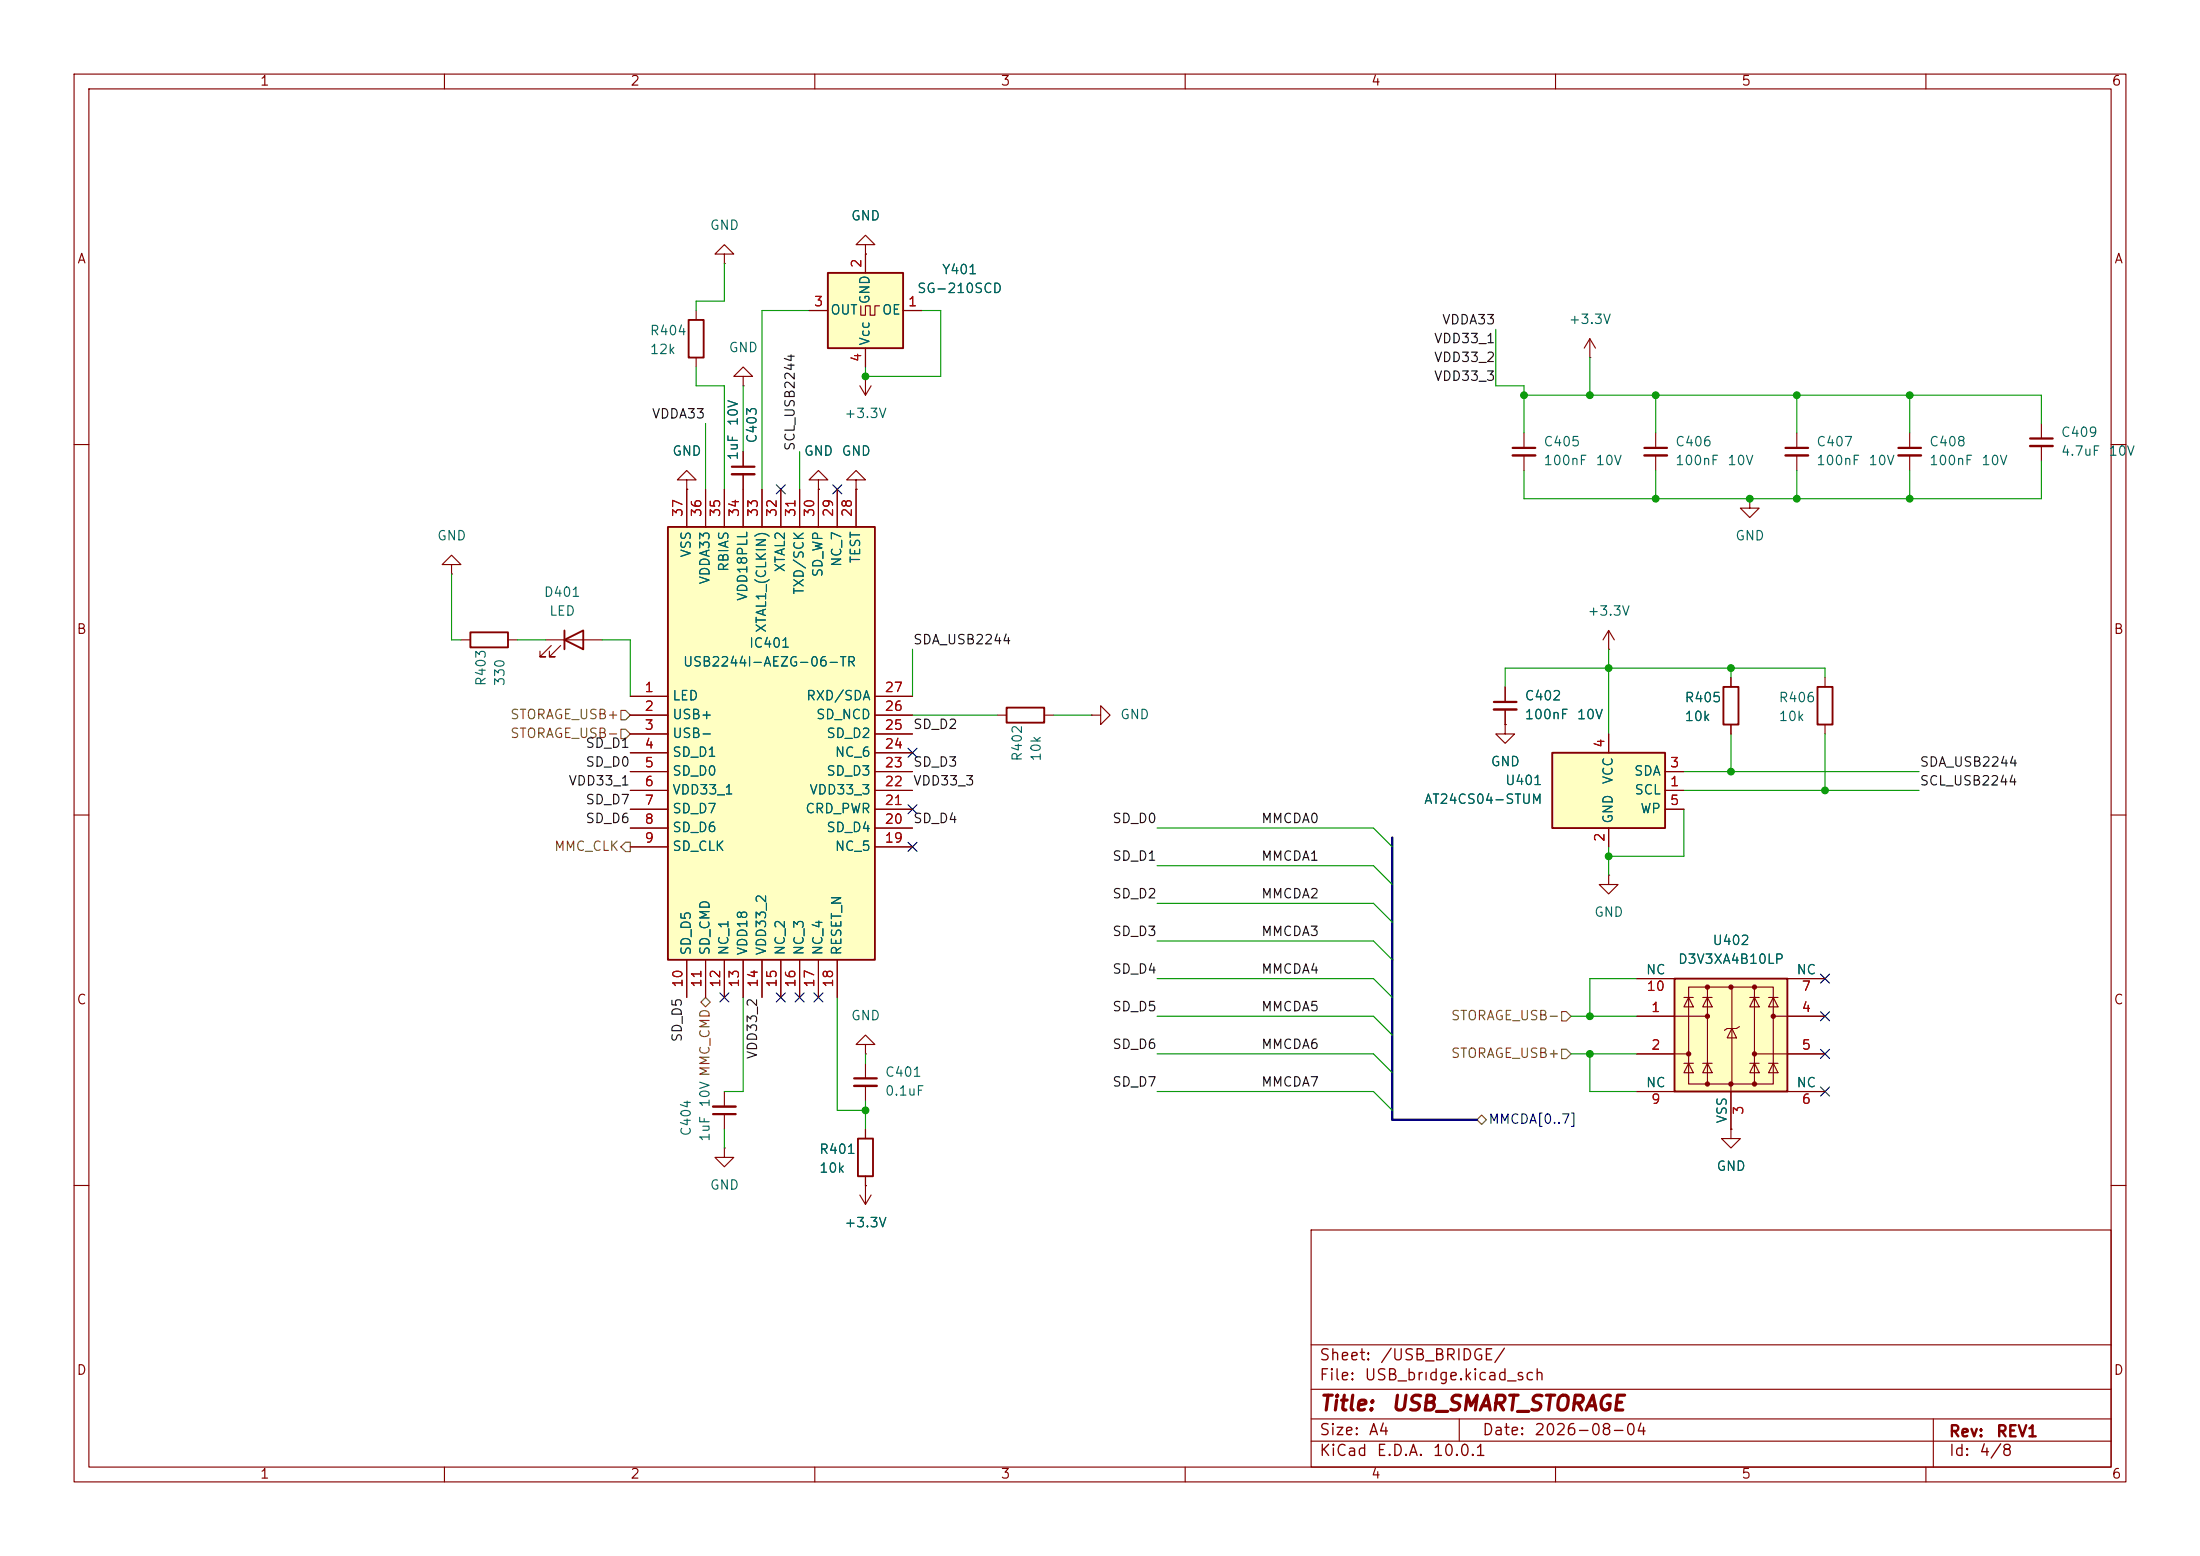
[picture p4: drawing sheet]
<svg xmlns="http://www.w3.org/2000/svg" width="297mm" height="210mm" viewBox="0 0 297 210" stroke-linecap="round" stroke-linejoin="round" font-family="sans-serif">
<g fill="none" stroke="#840000" stroke-width=".15">
<path d="M10 10h277v190h-277zM12 12h273v186h-273zM60 10v2M110 10v2M160 10v2M210 10v2M260 10v2M97.8 34.3h1.3l-1.3-1.3-1.3 1.3h1.3v1.3M97.8 35.6h.1M116.8 33h1.3l-1.3-1.2-1.2 1.2h1.2v1.3M116.8 34.3h.1M242.6 58.4v2.1"/>
<path d="M10 60h2M92.7 64.8h1.3l-1.3-1.3-1.3 1.3h1.3v1.2M92.7 66h.1M236.2 67.3v1.3h1.3l-1.3 1.3-1.3-1.3h1.3M236.2 67.3h.1M242.6 61.5v2M285 60h2M134.6 96.5h1.3M141 96.5h1.2M203.2 92.7v2M203.2 95.8v2M217.2 87.6h.1"/>
<path d="M217.2 85.1l-.8 1.3M217.2 85.1l.7 1.3M217.2 85.1v2.5M10 110h2M285 110h2M233.7 152.4v1.3h1.2l-1.2 1.2-1.3-1.2h1.3M233.7 152.4h.1M10 160h2M177 166h108v32h-108zM285 160h2M60 198v2M110 198v2"/>
<path d="M160 198v2M177 194.5h108M177 191.5h108M177 187.5h108M177 181.5h108M197 191.5v3M210 198v2M260 198v2M261 191.5v6.5"/>
</g>
<path d="M135.9 95.5h5.1v2h-5.1z" fill="none" stroke="#840000" stroke-width=".25"/>
<path d="M241 60.5h3.1M201.7 94.7h3" fill="none" stroke="#840000" stroke-width=".3"/>
<path d="M241 61.5h3.1M201.7 95.8h3" fill="none" stroke="#840000" stroke-width=".33"/>
<path d="M226.1 132.1h15.2v15.2h-15.2z" fill="#ffffc2"/>
<g fill="none" stroke="#840000" stroke-width=".15">
<path d="M205.7 58.4v2.1M257.8 58.4v2.1M275.6 57.2v2M115.6 64.8h1.2l-1.2-1.3-1.3 1.3h1.3v1.2M115.6 66h.1M205.7 61.5v2M257.8 61.5v2M275.6 60.2v2M246.4 91.4v1.3M246.4 97.8v1.3M217.2 118.1v1.3h1.2l-1.2 1.3-1.3-1.3h1.3M217.2 118.1h.1"/>
<path d="M221 137.2h9.5M221 132.1h5.1M227.3 134.6h1.3M228 133.2h11.4v13.1h-11.4zM228 134.6l.6 1.3h-1.3zM229.9 134.6h1.2M230.5 134.6l.6 1.3h-1.2zM230.5 133.2v13.1M233.8 138.8l.6 1.3h-1.2zM233.8 133.2v13.1M234.8 138.6l-.4 .2h-1.2l-.4 .3M236.2 134.6h1.3"/>
<path d="M236.9 134.6l.6 1.3h-1.3zM236.9 133.2v13.1M238.8 134.6h1.2M239.4 134.6l.6 1.3h-1.2zM239.4 137.2h7M241.3 132.1h5.1M116.8 141h1.3l-1.3-1.3-1.2 1.3h1.2v1.2M116.8 142.2h.1M116.8 143.5v2M116.8 146.6v2M221 142.2h7M221 147.3h5.1"/>
<path d="M227.3 143.5h1.3M228 143.5l.6 1.3h-1.3zM229.9 143.5h1.2M230.5 143.5l.6 1.3h-1.2zM233.7 146.3v6.1M236.2 143.5h1.3M236.9 143.5l.6 1.3h-1.3zM236.9 142.2h9.5M238.8 143.5h1.2M239.4 143.5l.6 1.3h-1.2zM241.3 147.3h5.1"/>
</g>
<path d="M245.4 92.7h2v5.1h-2zM226.1 132.1h15.2v15.2h-15.2z" fill="none" stroke="#840000" stroke-width=".25"/>
<g fill="#840000" stroke="#840000" stroke-width=".15">
<circle cx="228" cy="142.2" r=".28"/>
<circle cx="230.5" cy="133.2" r=".28"/>
<circle cx="230.5" cy="137.2" r=".28"/>
<circle cx="230.5" cy="146.3" r=".28"/>
<circle cx="233.7" cy="133.2" r=".28"/>
<circle cx="233.7" cy="146.3" r=".28"/>
<circle cx="236.9" cy="133.2" r=".28"/>
<circle cx="236.9" cy="142.2" r=".28"/>
<circle cx="236.9" cy="146.3" r=".28"/>
<circle cx="239.4" cy="137.2" r=".28"/>
</g>
<path d="M274.1 59.2h3M204.2 60.5h3.1M256.3 60.5h3M115.3 145.5h3.1" fill="none" stroke="#840000" stroke-width=".3"/>
<path d="M204.2 61.5h3.1M256.3 61.5h3M274.1 60.2h3M115.3 146.6h3.1" fill="none" stroke="#840000" stroke-width=".33"/>
<path d="M209.5 101.6h15.3v10.2h-15.3z" fill="#ffffc2"/>
<path d="M63.5 85.3h5.1v2.1h-5.1zM76.2 86.4l2.5-1.3v2.5zM76.2 85.1v2.5M209.5 101.6h15.3v10.2h-15.3zM115.8 153.7h2.1v5.1h-2.1z" fill="none" stroke="#840000" stroke-width=".25"/>
<g fill="none" stroke="#840000" stroke-width=".15">
<path d="M214.6 48.3h.1M214.6 45.7l-.7 1.3M214.6 45.7l.8 1.3M214.6 45.7v2.6M223.5 58.4v2.1M61 76.2h1.2l-1.2-1.3-1.3 1.3h1.3v1.3M61 77.5h.1M223.5 61.5v2M62.2 86.4h1.3M68.6 86.4h1.2M73.7 86.4h7.6M74.4 87.1l-1.5 1.5h.8h-.8v-.7"/>
<path d="M75.7 87.1l-1.5 1.5h.7h-.7v-.7M203.2 97.8v1.3h1.3l-1.3 1.2-1.3-1.2h1.3M203.2 97.8h.1M217.2 99.1v2.5M217.2 111.8v2.5M224.8 106.7h2.5M224.8 104.1h2.5M224.8 109.2h2.5M97.8 154.9v1.3h1.3l-1.3 1.3-1.3-1.3h1.3M97.8 154.9h.1M97.8 147.3v2.1M97.8 150.4v2"/>
<path d="M116.8 152.4v1.3M116.8 158.8v3.8M116.1 161.3l.7 1.3M116.8 160h.1M117.6 161.3l-.8 1.3"/>
</g>
<path d="M222 60.5h3M96.3 150.4h3" fill="none" stroke="#840000" stroke-width=".3"/>
<path d="M222 61.5h3M96.3 149.4h3" fill="none" stroke="#840000" stroke-width=".33"/>
<path d="M90.2 71.1h27.9v58.4h-27.9z" fill="#ffffc2"/>
<path d="M90.2 71.1h27.9v58.4h-27.9zM232.7 92.7h2v5.1h-2z" fill="none" stroke="#840000" stroke-width=".25"/>
<g fill="none" stroke="#840000" stroke-width=".15">
<path d="M100.3 50.8h1.3l-1.3-1.3-1.2 1.3h1.2v1.3M100.3 52.1h.1M92.7 66v5.1M95.2 66v5.1M97.8 66v5.1M100.3 61v2M100.3 64v7.1M102.9 66v5.1M105.4 66v5.1M107.9 66v5.1M110.5 66v5.1M113 66v5.1"/>
<path d="M115.6 66v5.1M85.1 94h5.1M85.1 96.5h5.1M85.1 99.1h5.1M118.1 94h5.1M118.1 96.5h5.1M118.1 99.1h5.1M233.7 91.4v1.3M233.7 97.8v1.3M85.1 101.6h5.1M85.1 104.1h5.1M85.1 106.7h5.1"/>
<path d="M85.1 109.2h5.1M85.1 111.8h5.1M85.1 114.3h5.1M118.1 101.6h5.1M118.1 104.1h5.1M118.1 106.7h5.1M118.1 109.2h5.1M118.1 111.8h5.1M118.1 114.3h5.1M92.7 129.5v5.1M95.2 129.5v5.1M97.8 129.5v5.1"/>
<path d="M100.3 129.5v5.1M102.9 129.5v5.1M105.4 129.5v5.1M107.9 129.5v5.1M110.5 129.5v5.1M113 129.5v5.1"/>
</g>
<path d="M98.8 63h3.1" fill="none" stroke="#840000" stroke-width=".3"/>
<path d="M98.8 64h3.1" fill="none" stroke="#840000" stroke-width=".33"/>
<path d="M111.8 36.8h10.1v10.2h-10.1z" fill="#ffffc2"/>
<path d="M111.8 36.8h10.1v10.2h-10.1zM93 43.2h2v5.1h-2z" fill="none" stroke="#840000" stroke-width=".25"/>
<g fill="none" stroke="#840000" stroke-width=".15">
<path d="M116.8 34.3h.1M116.8 34.3v2.5M94 41.9v1.3M94 48.3v1.2M109.2 41.9h2.6M116.1 52.1l.7 1.2M116.2 41.3v1.2h.6v-1.2h.7v1.2h.6v-1.2h.6M116.8 50.8h.1M116.8 47v2.5M116.8 50.8v2.5M117.6 52.1l-.8 1.2M121.9 41.9h2.6"/>
<path d="M92.7 66h.1M92.7 66v5.1M95.2 66v5.1M97.8 66v5.1M100.3 61v2M100.3 64v7.1M102.9 66v5.1M105.4 66v5.1M107.9 66v5.1M110.5 64.8h1.3l-1.3-1.3-1.3 1.3h1.3v1.2M110.5 66h.1M110.5 66v5.1"/>
<path d="M113 66v5.1M115.6 66h.1M115.6 66v5.1M85.1 94h5.1M85.1 96.5h5.1M85.1 99.1h5.1M118.1 94h5.1M118.1 96.5h5.1M118.1 99.1h5.1M147.3 96.5h1.3v-1.2l1.3 1.2-1.3 1.3v-1.3M147.3 96.5h.1M203.2 97.8h.1"/>
<path d="M203.2 92.7v2M203.2 95.8v2M217.2 99.1v2.5M233.7 91.4v1.3M233.7 97.8v1.3M85.1 101.6h5.1M85.1 104.1h5.1M85.1 106.7h5.1M85.1 109.2h5.1M85.1 111.8h5.1M85.1 114.3h5.1M118.1 101.6h5.1"/>
<path d="M118.1 104.1h5.1M118.1 106.7h5.1M118.1 109.2h5.1M118.1 111.8h5.1M118.1 114.3h5.1M217.2 111.8v2.5M224.8 104.1h2.5M224.8 106.7h2.5M224.8 109.2h2.5M92.7 129.5v5.1M95.2 129.5v5.1M97.8 129.5v5.1"/>
<path d="M100.3 129.5v5.1M102.9 129.5v5.1M105.4 129.5v5.1M107.9 129.5v5.1M110.5 129.5v5.1M113 129.5v5.1M221 137.2h5.1M221 132.1h5.1M241.3 137.2h5.1M241.3 132.1h5.1M116.8 152.4v1.3M116.8 158.8v1.2"/>
<path d="M221 142.2h5.1M221 147.3h5.1M233.7 152.4h.1M233.7 147.3v5.1M241.3 142.2h5.1M241.3 147.3h5.1M116.8 160h.1"/>
</g>
<path d="M83.8 95.9h.7l.6 .6-.6 .7h-.7zM83.8 98.4h.7l.6 .7-.6 .6h-.7zM84.5 113.7h.6v1.2h-.6l-.7-.6zM94.6 135.3l.6-.7 .7 .7-.7 .6zM210.8 136.5h.7l.6 .7-.6 .6h-.7zM199.4 151.1l.6-.6 .7 .6-.7 .7zM210.8 141.6h.7l.6 .6-.6 .7h-.7z" fill="none" stroke="#725600" stroke-width=".15"/>
<path d="M188 113v38.1h11.4" fill="none" stroke="#000084" stroke-width=".3"/>
<g fill="none" stroke="#009600" stroke-width=".15">
<path d="M97.8 35.6v5h-3.8v1.3M94 49.5v2.6h3.8v13.9M95.2 57.2v8.8M100.3 52.1v8.9M109.2 41.9h-6.3v24.1M124.5 41.9h2.5v8.9h-10.2v-1.3M201.9 44.5v7.6h3.8v6.3M205.7 53.3h69.9v3.9M214.6 48.3v5M223.5 53.3v5.1M242.6 53.3v5.1M257.8 53.3v5.1"/>
<path d="M61 77.5v8.9h1.2M107.9 61v5M223.5 63.5v3.8M242.6 63.5v3.8M257.8 63.5v3.8M275.6 62.2v5.1h-69.9v-3.8M69.8 86.4h3.9M81.3 86.4h3.8v7.6M123.2 87.6v6.4M123.2 96.5h11.4M142.2 96.5h5.1M217.2 87.6v11.5"/>
<path d="M233.7 90.2v1.2M233.7 99.1v5M246.4 91.4v-1.2h-43.2v2.5M246.4 99.1v7.6M156.2 111.8h29.2l2.6 2.5M156.2 116.8h29.2l2.6 2.6M217.2 114.3v3.8M227.3 109.2v6.4h-10.1M227.3 106.7h31.8M227.3 104.1h31.8M100.3 134.6v12.7h-2.5M113 134.6v15.3h3.8"/>
<path d="M156.2 121.9h29.2l2.6 2.6M156.2 127h29.2l2.6 2.5M156.2 132.1h29.2l2.6 2.5M156.2 137.2h29.2l2.6 2.5M212.1 137.2h8.9M221 132.1h-6.4v5.1M97.8 152.4v2.5M116.8 142.2v1.3M116.8 148.6v3.8M156.2 147.3h29.2l2.6 2.6M156.2 142.2h29.2l2.6 2.6M212.1 142.2h8.9"/>
<path d="M214.6 142.2v5.1h6.4"/>
</g>
<g fill="none" stroke="#000084" stroke-width=".15">
<path d="M104.8 65.4l1.2 1.2M106 65.4l-1.2 1.2M112.4 65.4l1.2 1.2M113.6 65.4l-1.2 1.2M122.6 108.6l1.2 1.2M122.6 113.7l1.2 1.2M122.6 101l1.2 1.2M123.8 108.6l-1.2 1.2M123.8 113.7l-1.2 1.2M123.8 101l-1.2 1.2M97.2 134l1.2 1.2M98.4 134l-1.2 1.2"/>
<path d="M104.8 134l1.2 1.2M106 134l-1.2 1.2M107.3 134l1.3 1.2M108.6 134l-1.3 1.2M109.9 134l1.2 1.2M111.1 134l-1.2 1.2M245.8 136.6l1.2 1.2M245.8 131.5l1.2 1.2M247 136.6l-1.2 1.2M247 131.5l-1.2 1.2M245.8 141.6l1.2 1.2M245.8 146.7l1.2 1.2"/>
<path d="M247 141.6l-1.2 1.2M247 146.7l-1.2 1.2"/>
</g>
<g fill="#009600" stroke="#009600" stroke-width=".14">
<circle cx="116.8" cy="149.9" r=".46"/>
<circle cx="223.5" cy="67.3" r=".46"/>
<circle cx="233.7" cy="90.2" r=".46"/>
<circle cx="217.2" cy="90.2" r=".46"/>
<circle cx="233.7" cy="104.1" r=".46"/>
<circle cx="246.4" cy="106.7" r=".46"/>
<circle cx="217.2" cy="115.6" r=".46"/>
<circle cx="214.6" cy="137.2" r=".46"/>
<circle cx="242.6" cy="53.3" r=".46"/>
<circle cx="223.5" cy="53.3" r=".46"/>
<circle cx="214.6" cy="53.3" r=".46"/>
<circle cx="205.7" cy="53.3" r=".46"/>
<circle cx="257.8" cy="67.3" r=".46"/>
<circle cx="257.8" cy="53.3" r=".46"/>
<circle cx="242.6" cy="67.3" r=".46"/>
<circle cx="236.2" cy="67.3" r=".46"/>
<circle cx="116.8" cy="50.8" r=".46"/>
<circle cx="214.6" cy="142.2" r=".46"/>
</g>
<g font-size="2" fill="#840000">
<text x="178" y="190.9">Title:</text>
<text x="187.7" y="190.9">USB_SMART_STORAGE</text>
</g>
<g font-size="1.5" fill="#840000">
<text x="178" y="184">Sheet:</text>
<text x="186.2" y="184">/USB_BRIDGE/</text>
<text x="178" y="186.7">File:</text>
<text x="184.1" y="186.7">USB_brıdge.kicad_sch</text>
<text x="178" y="196.9">KiCad</text>
<text x="178" y="194.1">Size:</text>
<text x="184.7" y="194.1">A4</text>
<text x="185.7" y="196.9">E.D.A.</text>
<text x="193.3" y="196.9">10.0.1</text>
<text x="200" y="194.1">Date:</text>
<text x="207" y="194.1">2026-08-04</text>
<text x="263" y="194.3">Rev:</text>
<text x="263" y="196.9">Id:</text>
<text x="267.1" y="196.9">4/8</text>
<text x="269.4" y="194.3">REV1</text>
</g>
<g font-size="1.3" fill="#840000">
<text x="35" y="11.9">1</text>
<text x="85" y="11.9">2</text>
<text x="135" y="11.9">3</text>
<text x="185" y="11.9">4</text>
<text x="235" y="11.9">5</text>
<text x="285" y="11.9">6</text>
<text x="10.3" y="35.9">A</text>
<text x="285.3" y="35.9">A</text>
<text x="10.3" y="85.9">B</text>
<text x="285.3" y="85.9">B</text>
<text x="10.3" y="135.9">C</text>
<text x="285.3" y="135.9">C</text>
<text x="10.3" y="185.9">D</text>
<text x="285.3" y="185.9">D</text>
<text x="35" y="199.9">1</text>
<text x="85" y="199.9">2</text>
<text x="135" y="199.9">3</text>
<text x="185" y="199.9">4</text>
<text x="235" y="199.9">5</text>
<text x="285" y="199.9">6</text>
</g>
<g font-size="1.3" fill="#006464">
<text x="95.8" y="31.3">GND</text>
<text x="114.8" y="30.1">GND</text>
<text x="117.7" y="41.2" transform="rotate(-90 117.7 41.2)">GND</text>
<text x="123.7" y="39.9">SG-210SCD</text>
<text x="127.1" y="37.3">Y401</text>
<text x="87.6" y="45.6">R404</text>
<text x="98.3" y="47.9">GND</text>
<text x="112" y="42.8">OUT</text>
<text x="117.7" y="46.7" transform="rotate(-90 117.7 46.7)">Vcc</text>
<text x="119" y="42.8">OE</text>
<text x="211.7" y="44">+3.3V</text>
<text x="87.6" y="48.1">12k</text>
<text x="99.9" y="57.6" transform="rotate(-90 99.9 57.6)">10V</text>
<text x="102.5" y="59.9" transform="rotate(-90 102.5 59.9)">C403</text>
<text x="113.9" y="56.7">+3.3V</text>
<text x="278.1" y="59.3">C409</text>
<text x="90.7" y="61.8">GND</text>
<text x="99.9" y="62.2" transform="rotate(-90 99.9 62.2)">1uF</text>
<text x="108.5" y="61.8">GND</text>
<text x="113.5" y="61.8">GND</text>
<text x="208.3" y="60.6">C405</text>
<text x="208.3" y="63.1">100nF</text>
<text x="215.3" y="63.1">10V</text>
<text x="226.1" y="60.6">C406</text>
<text x="226.1" y="63.1">100nF</text>
<text x="233.1" y="63.1">10V</text>
<text x="245.1" y="60.6">C407</text>
<text x="245.1" y="63.1">100nF</text>
<text x="252.2" y="63.1">10V</text>
<text x="260.4" y="60.6">C408</text>
<text x="260.4" y="63.1">100nF</text>
<text x="267.4" y="63.1">10V</text>
<text x="278.1" y="61.8">4.7uF</text>
<text x="284.6" y="61.8">10V</text>
<text x="58.9" y="73.3">GND</text>
<text x="93.6" y="75.3" transform="rotate(-90 93.6 75.3)">VSS</text>
<text x="98.7" y="77.3" transform="rotate(-90 98.7 77.3)">RBIAS</text>
<text x="106.3" y="77.3" transform="rotate(-90 106.3 77.3)">XTAL2</text>
<text x="111.4" y="78" transform="rotate(-90 111.4 78)">SD_WP</text>
<text x="113.9" y="76.6" transform="rotate(-90 113.9 76.6)">NC_7</text>
<text x="116.4" y="76.1" transform="rotate(-90 116.4 76.1)">TEST</text>
<text x="234.2" y="73.3">GND</text>
<text x="73.3" y="80.9">D401</text>
<text x="74.1" y="83.4">LED</text>
<text x="96.1" y="79" transform="rotate(-90 96.1 79)">VDDA33</text>
<text x="101.2" y="81.2" transform="rotate(-90 101.2 81.2)">VDD18PLL</text>
<text x="108.8" y="80.4" transform="rotate(-90 108.8 80.4)">TXD/SCK</text>
<text x="214.2" y="83.4">+3.3V</text>
<text x="101" y="87.7">IC401</text>
<text x="103.7" y="85.5" transform="rotate(-90 103.7 85.5)">XTAL1_(CLKIN)</text>
<text x="65.9" y="92.7" transform="rotate(-90 65.9 92.7)">R403</text>
<text x="68.4" y="92.7" transform="rotate(-90 68.4 92.7)">330</text>
<text x="90.7" y="94.8">LED</text>
<text x="92.1" y="90.3">USB2244I-AEZG-06-TR</text>
<text x="108.8" y="94.8">RXD/SDA</text>
<text x="205.7" y="94.8">C402</text>
<text x="227.3" y="95.1">R405</text>
<text x="240" y="95.1">R406</text>
<text x="90.7" y="97.4">USB+</text>
<text x="90.7" y="99.9">USB-</text>
<text x="110.1" y="97.4">SD_NCD</text>
<text x="111.5" y="99.9">SD_D2</text>
<text x="151.1" y="97.4">GND</text>
<text x="205.7" y="97.4">100nF</text>
<text x="212.8" y="97.4">10V</text>
<text x="227.3" y="97.6">10k</text>
<text x="240" y="97.6">10k</text>
<text x="90.7" y="102.5">SD_D1</text>
<text x="90.7" y="105">SD_D0</text>
<text x="90.7" y="107.5">VDD33_1</text>
<text x="109.2" y="107.5">VDD33_3</text>
<text x="111.5" y="105">SD_D3</text>
<text x="112.6" y="102.5">NC_6</text>
<text x="138.3" y="102.9" transform="rotate(-90 138.3 102.9)">R402</text>
<text x="140.8" y="102.9" transform="rotate(-90 140.8 102.9)">10k</text>
<text x="201.2" y="103.7">GND</text>
<text x="203.1" y="106.3">U401</text>
<text x="218" y="105.9" transform="rotate(-90 218 105.9)">VCC</text>
<text x="220.5" y="105">SDA</text>
<text x="220.6" y="107.5">SCL</text>
<text x="90.7" y="110.1">SD_D7</text>
<text x="90.7" y="112.6">SD_D6</text>
<text x="108.6" y="110.1">CRD_PWR</text>
<text x="111.5" y="112.6">SD_D4</text>
<text x="192.2" y="108.8">AT24CS04-STUM</text>
<text x="218" y="111.3" transform="rotate(-90 218 111.3)">GND</text>
<text x="221.4" y="110.1">WP</text>
<text x="90.7" y="115.2">SD_CLK</text>
<text x="112.6" y="115.2">NC_5</text>
<text x="215.1" y="124.1">GND</text>
<text x="93.6" y="129" transform="rotate(-90 93.6 129)">SD_D5</text>
<text x="96.1" y="129" transform="rotate(-90 96.1 129)">SD_CMD</text>
<text x="98.7" y="129" transform="rotate(-90 98.7 129)">NC_1</text>
<text x="101.2" y="129" transform="rotate(-90 101.2 129)">VDD18</text>
<text x="103.7" y="129" transform="rotate(-90 103.7 129)">VDD33_2</text>
<text x="106.3" y="129" transform="rotate(-90 106.3 129)">NC_2</text>
<text x="108.8" y="129" transform="rotate(-90 108.8 129)">NC_3</text>
<text x="111.4" y="129" transform="rotate(-90 111.4 129)">NC_4</text>
<text x="113.9" y="129" transform="rotate(-90 113.9 129)">RESET_N</text>
<text x="222.1" y="131.8">NC</text>
<text x="226.4" y="130.4">D3V3XA4B10LP</text>
<text x="231.1" y="127.9">U402</text>
<text x="242.4" y="131.8">NC</text>
<text x="114.8" y="138">GND</text>
<text x="96.1" y="149.6" transform="rotate(-90 96.1 149.6)">10V MMC_CMD</text>
<text x="119.4" y="145.6">C401</text>
<text x="119.4" y="148.2">0.1uF</text>
<text x="222.1" y="147.1">NC</text>
<text x="242.4" y="147.1">NC</text>
<text x="93.6" y="153.4" transform="rotate(-90 93.6 153.4)">C404</text>
<text x="96.1" y="154.2" transform="rotate(-90 96.1 154.2)">1uF</text>
<text x="233.4" y="151.7" transform="rotate(-90 233.4 151.7)">VSS</text>
<text x="95.8" y="160.9">GND</text>
<text x="110.5" y="156.1">R401</text>
<text x="110.5" y="158.6">10k</text>
<text x="231.6" y="158.3">GND</text>
<text x="113.9" y="166">+3.3V</text>
</g>
<g font-size="1.3" fill="#a90000">
<text x="109.8" y="41.7">3</text>
<text x="116.6" y="36.3" transform="rotate(-90 116.6 36.3)">2</text>
<text x="122.5" y="41.7">1</text>
<text x="116.6" y="49" transform="rotate(-90 116.6 49)">4</text>
<text x="92.5" y="69.9" transform="rotate(-90 92.5 69.9)">37</text>
<text x="95" y="69.9" transform="rotate(-90 95 69.9)">36</text>
<text x="97.5" y="69.9" transform="rotate(-90 97.5 69.9)">35</text>
<text x="100.1" y="69.9" transform="rotate(-90 100.1 69.9)">34</text>
<text x="102.6" y="69.9" transform="rotate(-90 102.6 69.9)">33</text>
<text x="105.2" y="69.9" transform="rotate(-90 105.2 69.9)">32</text>
<text x="107.7" y="69.9" transform="rotate(-90 107.7 69.9)">31</text>
<text x="110.2" y="69.9" transform="rotate(-90 110.2 69.9)">30</text>
<text x="112.8" y="69.9" transform="rotate(-90 112.8 69.9)">29</text>
<text x="115.3" y="69.9" transform="rotate(-90 115.3 69.9)">28</text>
<text x="86.9" y="93.7">1</text>
<text x="119.3" y="93.7">27</text>
<text x="86.9" y="96.3">2</text>
<text x="86.9" y="98.8">3</text>
<text x="86.9" y="101.3">4</text>
<text x="119.3" y="101.3">24</text>
<text x="119.3" y="98.8">25</text>
<text x="119.3" y="96.3">26</text>
<text x="216.9" y="101" transform="rotate(-90 216.9 101)">4</text>
<text x="86.9" y="103.9">5</text>
<text x="86.9" y="106.4">6</text>
<text x="119.3" y="106.4">22</text>
<text x="119.3" y="103.9">23</text>
<text x="225.4" y="106.4">1</text>
<text x="225.4" y="103.9">3</text>
<text x="86.9" y="109">7</text>
<text x="86.9" y="111.5">8</text>
<text x="119.3" y="111.5">20</text>
<text x="119.3" y="109">21</text>
<text x="216.9" y="113.7" transform="rotate(-90 216.9 113.7)">2</text>
<text x="225.4" y="109">5</text>
<text x="86.9" y="114">9</text>
<text x="119.3" y="114">19</text>
<text x="92.5" y="133.4" transform="rotate(-90 92.5 133.4)">10</text>
<text x="95" y="133.4" transform="rotate(-90 95 133.4)">11</text>
<text x="97.5" y="133.4" transform="rotate(-90 97.5 133.4)">12</text>
<text x="100.1" y="133.4" transform="rotate(-90 100.1 133.4)">13</text>
<text x="102.6" y="133.4" transform="rotate(-90 102.6 133.4)">14</text>
<text x="105.2" y="133.4" transform="rotate(-90 105.2 133.4)">15</text>
<text x="107.7" y="133.4" transform="rotate(-90 107.7 133.4)">16</text>
<text x="110.2" y="133.4" transform="rotate(-90 110.2 133.4)">17</text>
<text x="112.8" y="133.4" transform="rotate(-90 112.8 133.4)">18</text>
<text x="222.2" y="134.1">10</text>
<text x="222.8" y="136.9">1</text>
<text x="243.1" y="136.9">4</text>
<text x="243.1" y="134.1">7</text>
<text x="222.8" y="142">2</text>
<text x="243.1" y="142">5</text>
<text x="222.8" y="149.3">9</text>
<text x="243.1" y="149.3">6</text>
<text x="235.7" y="150.6" transform="rotate(-90 235.7 150.6)">3</text>
</g>
<g font-size="1.3" fill="#0f0f0f">
<text x="193.5" y="46.6">VDD33_1</text>
<text x="194.6" y="44.1">VDDA33</text>
<text x="193.5" y="49.2">VDD33_2</text>
<text x="193.5" y="51.7">VDD33_3</text>
<text x="87.9" y="56.8">VDDA33</text>
<text x="107.6" y="61" transform="rotate(-90 107.6 61)">SCL_USB2244</text>
<text x="123.2" y="87.3">SDA_USB2244</text>
<text x="79" y="101.3">SD_D1</text>
<text x="123.2" y="98.7">SD_D2</text>
<text x="76.7" y="106.3">VDD33_1</text>
<text x="79" y="103.8">SD_D0</text>
<text x="123.2" y="106.3">VDD33_3</text>
<text x="123.2" y="103.8">SD_D3</text>
<text x="259.1" y="106.3">SCL_USB2244</text>
<text x="259.1" y="103.8">SDA_USB2244</text>
<text x="79" y="111.4">SD_D6</text>
<text x="79" y="108.9">SD_D7</text>
<text x="123.2" y="111.4">SD_D4</text>
<text x="150.1" y="111.4">SD_D0</text>
<text x="170.2" y="111.4">MMCDA0</text>
<text x="150.1" y="116.5">SD_D1</text>
<text x="170.2" y="116.5">MMCDA1</text>
<text x="150.1" y="121.6">SD_D2</text>
<text x="170.2" y="121.6">MMCDA2</text>
<text x="150.1" y="126.7">SD_D3</text>
<text x="150.1" y="131.7">SD_D4</text>
<text x="170.2" y="126.7">MMCDA3</text>
<text x="170.2" y="131.7">MMCDA4</text>
<text x="150.1" y="136.8">SD_D5</text>
<text x="170.2" y="136.8">MMCDA5</text>
<text x="92.4" y="140.7" transform="rotate(-90 92.4 140.7)">SD_D5</text>
<text x="102.5" y="143" transform="rotate(-90 102.5 143)">VDD33_2</text>
<text x="150.1" y="141.9">SD_D6</text>
<text x="170.2" y="141.9">MMCDA6</text>
<text x="150.1" y="147">SD_D7</text>
<text x="170.2" y="147">MMCDA7</text>
</g>
<g font-size="1.3" fill="#725600">
<text x="68.8" y="97.4">STORAGE_USB+</text>
<text x="68.8" y="99.9">STORAGE_USB-</text>
<text x="74.7" y="115.2">MMC_CLK</text>
<text x="195.8" y="143.1">STORAGE_USB+</text>
<text x="195.8" y="138">STORAGE_USB-</text>
</g>
<text font-size="1.3" fill="#000084" x="200.9" y="152">MMCDA[0..7]</text>
</svg>
